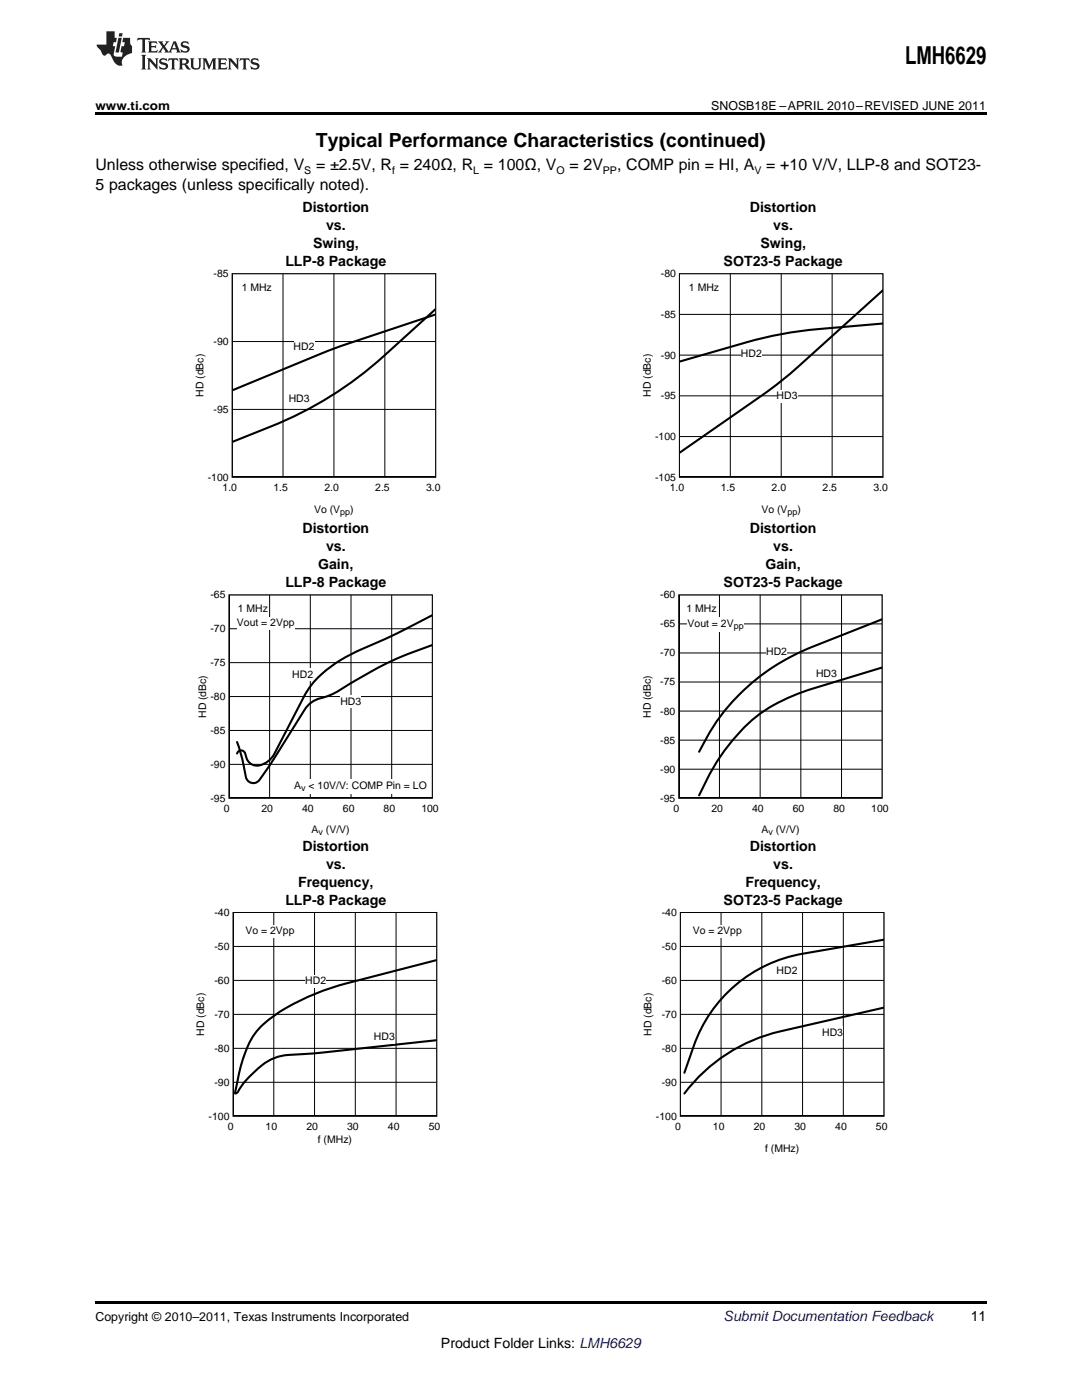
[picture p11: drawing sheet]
<svg xmlns="http://www.w3.org/2000/svg" width="216mm" height="279mm" viewBox="0 0 216 279" stroke-linecap="round" stroke-linejoin="round" font-family="sans-serif">
<path d="M176.4 187.5l-16.3 2.8a28.1 28.1 0 0 0-21.7 18.4l-1.8 5.4M176.4 201.1l-20.7 4.7a33.4 33.4 0 0 0-19.1 12.4" fill="none" stroke="#000" stroke-width=".42"/>
<path d="M135.7 182.1h40.7v40.7h-40.7zM135.7 195.7h40.7M135.7 188.9h40.7M143.9 182.1v40.7M152 182.1v40.7M160.1 182.1v40.7M168.3 182.1v40.7M135.7 216h40.7M135.7 209.2h40.7M135.7 202.4h40.7" fill="none" stroke="#000" stroke-width=".2"/>
<path d="M135.7 182.1v40.7h40.7v-40.7zM135.3 181.7h41.5v41.5h-41.5z" fill-rule="evenodd" fill="#fff"/>
<path d="M135.7 182.1h40.7v40.7h-40.7z" fill="none" stroke="#000" stroke-width=".2"/>
<g fill="#fff">
<path d="M155 192.5h4.1v2.5h-4.1z" fill-rule="evenodd"/>
<path d="M164.1 204.9h4.1v2.5h-4.1z" fill-rule="evenodd"/>
<path d="M138.2 184.6h9.8v2.5h-9.8z" fill-rule="evenodd"/>
</g>
<path d="M87.2 191.6l-18 4.6a42.2 42.2 0 0 0-16.6 8.2 17.5 17.5 0 0 0-4.7 9.1l-1 4.5M87.2 207.6l-26.3 2.7a18.5 18.5 0 0 0-5.4 .6 16.3 16.3 0 0 0-6.8 5.2l-.9 1.3a.98 .98 0 0 1-.9 .8" fill="none" stroke="#000" stroke-width=".42"/>
<path d="M46.5 182.1h40.7v40.7h-40.7zM46.5 195.7h40.7M46.5 188.9h40.7M54.6 182.1v40.7M62.8 182.1v40.7M70.9 182.1v40.7M79 182.1v40.7M46.5 216h40.7M46.5 209.2h40.7M46.5 202.4h40.7" fill="none" stroke="#000" stroke-width=".2"/>
<path d="M46.5 182.1v40.7h40.7v-40.7zM46.1 181.7h41.5v41.5h-41.5z" fill-rule="evenodd" fill="#fff"/>
<path d="M46.5 182.1h40.7v40.7h-40.7z" fill="none" stroke="#000" stroke-width=".2"/>
<g fill="#fff">
<path d="M60.9 194.6h4.2v2.5h-4.2z" fill-rule="evenodd"/>
<path d="M74.6 205.7h4.2v2.6h-4.2z" fill-rule="evenodd"/>
<path d="M49 184.6h9.8v2.5h-9.8z" fill-rule="evenodd"/>
</g>
<path d="M86.3 122.8l-7.8 4-6.3 2.7a24.7 24.7 0 0 0-10.8 8.2l-6.6 12.7a4.1 4.1 0 0 1-4.1 2.3 2.98 2.98 0 0 1-1.9-2.6 .84 .84 0 0 0-.8-.3 .84 .84 0 0 0-.7 .6M86.3 128.7l-5 1.9-3.5 1.5-2.6 1.3-5.7 3.2a18.6 18.6 0 0 1-6.6 3.1l-1.4 1-.7 .9-6.1 9.8-2.2 3.3a2.85 2.85 0 0 1-1.4 1.5 1.51 1.51 0 0 1-2-1.1l-.8-3.9-1-3.1" fill="none" stroke="#000" stroke-width=".42"/>
<path d="M45.7 118.7h40.6v40.6h-40.6zM53.8 118.7v40.6M61.9 118.7v40.6M70 118.7v40.6M78.2 118.7v40.6M45.7 139h40.6M45.7 132.2h40.6M45.7 125.5h40.6M45.7 152.5h40.6M45.7 145.8h40.6" fill="none" stroke="#000" stroke-width=".2"/>
<path d="M45.7 118.7v40.6h40.6v-40.6zM45.3 118.3h41.4v41.4h-41.4z" fill-rule="evenodd" fill="#fff"/>
<path d="M45.7 118.7h40.6v40.6h-40.6z" fill="none" stroke="#000" stroke-width=".2"/>
<g fill="#fff">
<path d="M47.5 120.3h6v2.5h-6z" fill-rule="evenodd"/>
<path d="M58.3 133.4h4.2v2.5h-4.2z" fill-rule="evenodd"/>
<path d="M67.9 138.7h4.2v2.5h-4.2z" fill-rule="evenodd"/>
<path d="M47.3 123.1h11.5v2.5h-11.5z" fill-rule="evenodd"/>
<path d="M58.7 155.5h26.5v3h-26.5z" fill-rule="evenodd"/>
</g>
<path d="M176 123.6l-13.8 5.4a41.3 41.3 0 0 0-21.2 18.3l-1.5 2.7M176 133.2l-13.8 4.2a30.9 30.9 0 0 0-17.8 12.7l-2.3 3.6-2.6 5" fill="none" stroke="#000" stroke-width=".42"/>
<path d="M135.4 118.7h40.6v40.6h-40.6zM143.6 118.7v40.6M151.7 118.7v40.6M159.8 118.7v40.6M167.9 118.7v40.6M135.4 136.1h40.6M135.4 130.3h40.6M135.4 124.5h40.6M135.4 153.5h40.6M135.4 147.7h40.6M135.4 141.9h40.6" fill="none" stroke="#000" stroke-width=".2"/>
<path d="M135.4 118.7v40.6h40.6v-40.6zM135 118.3h41.4v41.4h-41.4z" fill-rule="evenodd" fill="#fff"/>
<path d="M135.4 118.7h40.6v40.6h-40.6z" fill="none" stroke="#000" stroke-width=".2"/>
<g fill="#fff">
<path d="M137 120.3h6v2.5h-6z" fill-rule="evenodd"/>
<path d="M152.9 128.7h4.1v2.5h-4.1z" fill-rule="evenodd"/>
<path d="M162.8 133.1h4.2v2.5h-4.2z" fill-rule="evenodd"/>
<path d="M137.2 123.2h11.2v3h-11.2z" fill-rule="evenodd"/>
</g>
<path d="M86.9 62.7l-20.6 7-20 8.2M86.9 61.7l-10.3 9.3a75 75 0 0 1-22.5 14.1l-7.8 3.1" fill="none" stroke="#000" stroke-width=".42"/>
<path d="M46.3 54.6h40.6v40.7h-40.6zM56.5 54.6v40.7M66.6 54.6v40.7M76.8 54.6v40.7M46.3 68.2h40.6M46.3 81.7h40.6" fill="none" stroke="#000" stroke-width=".2"/>
<path d="M46.3 54.6v40.7h40.6v-40.7zM45.9 54.2h41.4v41.5h-41.4z" fill-rule="evenodd" fill="#fff"/>
<path d="M46.3 54.6h40.6v40.7h-40.6z" fill="none" stroke="#000" stroke-width=".2"/>
<g fill="#fff">
<path d="M48.2 56.2h6v2.5h-6z" fill-rule="evenodd"/>
<path d="M58.6 68h4.2v2.5h-4.2z" fill-rule="evenodd"/>
<path d="M57.6 78.4h4.2v2.5h-4.2z" fill-rule="evenodd"/>
</g>
<path d="M176.2 57.9l-16.8 15.2-3.6 3-3 2.3-17.2 12M176.2 64.6l-13 1.1a75.3 75.3 0 0 0-14.3 2.6l-13.3 3.9" fill="none" stroke="#000" stroke-width=".42"/>
<path d="M135.6 54.6h40.6v40.7h-40.6zM145.7 54.6v40.7M155.9 54.6v40.7M166 54.6v40.7M135.6 79h40.6M135.6 70.9h40.6M135.6 62.7h40.6M135.6 87.1h40.6" fill="none" stroke="#000" stroke-width=".2"/>
<path d="M135.6 54.6v40.7h40.6v-40.7zM135.2 54.2h41.4v41.5h-41.4z" fill-rule="evenodd" fill="#fff"/>
<path d="M135.6 54.6h40.6v40.7h-40.6z" fill="none" stroke="#000" stroke-width=".2"/>
<g fill="#fff">
<path d="M137.5 56.2h6v2.5h-6z" fill-rule="evenodd"/>
<path d="M147.8 69.4h4.2v2.5h-4.2z" fill-rule="evenodd"/>
<path d="M155 77.8h4.1v2.6h-4.1z" fill-rule="evenodd"/>
</g>
<g fill="#231f20">
<path d="M27.5 7.6l-.1 .5 .4-.2h.6v.1v2.1l-.2 .4h1l-.3-.4v-2.1l.1-.1h.5l.5 .2-.2-.5zM29.5 8.3l.2 .3v1.5l-.2 .4h1.8l.2-.6a1.04 1.04 0 0 1-1.3 .2v-.7h.6l.3 .2v-.6l-.3 .2h-.6v-.6l.8-.1 .4 .3-.2-.5zM31.5 8.3l.9 1.1-.9 1.1h.8l-.2-.2 .5-.7 .4 .7-.2 .2h1.5l-.1-.2 .1-.4h.9l.1 .4-.2 .2h1l-.3-.3-.7-1.9h-.5l-.9 2-.8-1 .9-1h-.8l.1 .3-.3 .5-.4-.6 .2-.2zM34.7 8.6l.4 1h-.7zM36.3 8.4a.63 .63 0 0 0-.2 .7 .63 .63 0 0 0 .6 .4l.6 .2 .1 .2a.75 .75 0 0 1-.7 .4 .75 .75 0 0 1-.6-.5l.1 .7 .1-.1a1.11 1.11 0 0 0 1.5-.6 1.13 1.13 0 0 0-1.2-.8l-.1-.4a1.04 1.04 0 0 1 1.2 .2l-.2-.5-.1 .1-.5-.2zM28.2 10.9l.2 .4v2.2l-.2 .4h1l-.3-.4v-2.2l.3-.4zM29.3 11.6l.3 .4v1.5l-.3 .4h.8l-.2-.4v-1.3l1.5 1.7v-1.9l.2-.4h-.7l.2 .4v.9l-1.1-1.3zM32 11.8a.62 .62 0 0 0-.2 .7 .62 .62 0 0 0 .6 .4l.6 .1 .1 .3a.76 .76 0 0 1-.7 .3 .76 .76 0 0 1-.6-.4l.1 .7 .1-.1a1.11 1.11 0 0 0 1.5-.6 1.13 1.13 0 0 0-1.2-.8l-.1-.4a1.04 1.04 0 0 1 1.2 .2l-.2-.6-.1 .1-.5-.1zM33.7 11.6l-.2 .6a.61 .61 0 0 1 .8-.3v1.6l-.2 .4h.9l-.2-.4v-1.6a.63 .63 0 0 1 .8 .3l-.2-.6zM35.6 11.6l.3 .4v1.5l-.3 .4h1l-.2-.2v-.8l.5 .2a.76 .76 0 0 0 1.2 .7l-1-1a.58 .58 0 0 0 .6-.5 .58 .58 0 0 0-.5-.6zM36.4 11.9h.1a.45 .45 0 0 1 .5 .1 .45 .45 0 0 1 .1 .5l-.7 .2zM37.9 11.6l.2 .2a2.17 2.17 0 0 0 .3 1.9 .99 .99 0 0 0 1.6-.6v-1.1l.2-.4h-.7l.2 .2a1.92 1.92 0 0 1-.2 1.8 .6 .6 0 0 1-.9-.5v-1.1l.2-.4zM40.4 11.6l.2 .4v1.5l-.2 .4h.7l-.2-.4v-1.4l.8 1.8 .8-1.8v1.4l-.2 .4h.9l-.2-.4v-1.5l.2-.4h-.8l-.6 1.5-.6-1.5zM43.4 11.6l.2 .4v1.5l-.2 .4h1.8l.2-.6a1.04 1.04 0 0 1-1.3 .1v-.6h.5l.4 .2v-.6l-.4 .2h-.5v-.7h.8l.3 .3-.1-.6zM45.5 11.6l.2 .4v1.5l-.2 .4h.7l-.2-.4v-1.3l1.5 1.7v-1.9l.2-.4h-.7l.2 .4v.9l-1.1-1.3zM47.9 11.6l-.1 .6a.61 .61 0 0 1 .8-.3v1.6l-.3 .4h1l-.3-.4 .1-1.6a.63 .63 0 0 1 .7 .3l-.1-.6zM50.2 11.8a.62 .62 0 0 0-.2 .7 .62 .62 0 0 0 .6 .4l.6 .1 .2 .3a.76 .76 0 0 1-.8 .3 .76 .76 0 0 1-.6-.4l.1 .7 .2-.1a1.11 1.11 0 0 0 1.5-.6 1.13 1.13 0 0 0-1.3-.8l-.1-.4a1.04 1.04 0 0 1 1.2 .2l-.1-.6-.2 .1-.5-.1z"/>
<path d="M21.2 6.3v2.6h-1.9l.1 .4 .7 .9a.91 .91 0 0 0 1 .8 .56 .56 0 0 1 .5-.3 .56 .56 0 0 1 .5 .3l.4 .8a1.53 1.53 0 0 0 1.9 1.2 1.54 1.54 0 0 1 1-2.1l.9-.3v-1.4a1.52 1.52 0 0 1-.3-1.6h-1.4l-.2 .8h.5l-.2 .8h-.4l-.2 1v.2l.4 .1-.2 .8a1.93 1.93 0 0 1-1.6-.3l.3-1.8h-.5l.2-.8h.4l.2-.8h-.4v-1.3zM23.6 7.6l-.6 2.9h.7l.6-2.9zM23.8 6.6l-.1 .7h.6l.2-.7z"/>
</g>
<path d="M19 22.5h177.8v.5h-177.8zM19 259.7h177.8v.5h-177.8z" fill="#000"/>
<text font-size="4.9" x="180.6" y="12.8">LMH6629</text>
<text font-size="3.9" x="63" y="29.3">Typical Performance Characteristics (continued)</text>
<g font-size="3.2">
<text x="19" y="34">Unless otherwise specified, V</text>
<text x="63.1" y="34">= ±2.5V, R = 240Ω, R = 100Ω, V</text>
<text x="113.6" y="34">= 2V</text>
<text x="123.1" y="34">, COMP pin = HI, A</text>
<text x="152.9" y="34">= +10 V/V, LLP-8 and SOT23-</text>
<text x="19" y="37.9">5 packages (unless specifically noted).</text>
</g>
<g font-size="2.8">
<text x="60.4" y="42.3">Distortion</text>
<text x="65.1" y="45.9">vs.</text>
<text x="149.6" y="42.3">Distortion</text>
<text x="154.3" y="45.9">vs.</text>
<text x="56.9" y="53.1">LLP-8 Package</text>
<text x="62.5" y="49.5">Swing,</text>
<text x="144.4" y="53.1">SOT23-5 Package</text>
<text x="151.7" y="49.5">Swing,</text>
<text x="60.4" y="106.4">Distortion</text>
<text x="149.6" y="106.4">Distortion</text>
<text x="63.5" y="113.6">Gain,</text>
<text x="65.1" y="110">vs.</text>
<text x="152.7" y="113.6">Gain,</text>
<text x="154.3" y="110">vs.</text>
<text x="56.9" y="117.2">LLP-8 Package</text>
<text x="144.4" y="117.2">SOT23-5 Package</text>
<text x="60.4" y="169.8">Distortion</text>
<text x="65.1" y="173.4">vs.</text>
<text x="149.6" y="169.8">Distortion</text>
<text x="154.3" y="173.4">vs.</text>
<text x="59.5" y="177">Frequency,</text>
<text x="148.7" y="177">Frequency,</text>
<text x="56.9" y="180.6">LLP-8 Package</text>
<text x="144.4" y="180.6">SOT23-5 Package</text>
<text x="193.7" y="263.6">11</text>
<text x="88" y="269">Product Folder Links: LMH6629</text>
</g>
<text font-size="2.8" fill="#0000c8" x="144.4" y="263.6">Submit Documentation Feedback</text>
<g font-size="2.5">
<text x="19" y="21.9">www.ti.com</text>
<text x="141.9" y="21.9">SNOSB18E –APRIL 2010–REVISED JUNE 2011</text>
<text x="19" y="263.6">Copyright © 2010–2011, Texas Instruments Incorporated</text>
</g>
<g font-size="2.1">
<text x="60.7" y="34.6">S</text>
<text x="78.2" y="34.6">f</text>
<text x="94.4" y="34.6">L</text>
<text x="111.1" y="34.6">O</text>
<text x="120.3" y="34.6">PP</text>
<text x="150.5" y="34.6">V</text>
<text x="42.6" y="55.3">-85</text>
<text x="48.2" y="58">1 MHz</text>
<text x="131.9" y="55.3">-80</text>
<text x="137.5" y="58">1 MHz</text>
<text x="131.9" y="63.4">-85</text>
<text x="42.6" y="68.9">-90</text>
<text x="58.6" y="69.9">HD2</text>
<text x="131.9" y="71.6">-90</text>
<text x="147.8" y="71.3">HD2</text>
<text x="40.6" y="79.2" transform="rotate(-90 40.6 79.2)">HD (dBc)</text>
<text x="42.6" y="82.4">-95</text>
<text x="57.6" y="80.3">HD3</text>
<text x="129.8" y="79.2" transform="rotate(-90 129.8 79.2)">HD (dBc)</text>
<text x="131.9" y="79.7">-95</text>
<text x="155" y="79.7">HD3</text>
<text x="130.7" y="87.8">-100</text>
<text x="41.5" y="95.9">-100</text>
<text x="130.7" y="95.9">-105</text>
<text x="44.4" y="98">1.0</text>
<text x="54.6" y="98">1.5</text>
<text x="64.7" y="98">2.0</text>
<text x="74.9" y="98">2.5</text>
<text x="85" y="98">3.0</text>
<text x="133.7" y="98">1.0</text>
<text x="143.8" y="98">1.5</text>
<text x="154" y="98">2.0</text>
<text x="164.1" y="98">2.5</text>
<text x="174.3" y="98">3.0</text>
<text x="62.7" y="102.5">Vo (V</text>
<text x="69.9" y="102.5">)</text>
<text x="151.9" y="102.5">Vo (V</text>
<text x="159.1" y="102.5">)</text>
<text x="42" y="119.4">-65</text>
<text x="131.7" y="119.4">-60</text>
<text x="47.3" y="125">Vout = 2Vpp</text>
<text x="47.5" y="122.1">1 MHz</text>
<text x="131.7" y="125.2">-65</text>
<text x="137" y="122.1">1 MHz</text>
<text x="137.2" y="125.2">Vout = 2V</text>
<text x="42" y="126.2">-70</text>
<text x="131.7" y="131">-70</text>
<text x="152.9" y="130.6">HD2</text>
<text x="42" y="132.9">-75</text>
<text x="58.3" y="135.3">HD2</text>
<text x="131.7" y="136.8">-75</text>
<text x="162.8" y="135">HD3</text>
<text x="41.1" y="143.3" transform="rotate(-90 41.1 143.3)">HD (dBc)</text>
<text x="42" y="139.7">-80</text>
<text x="67.9" y="140.6">HD3</text>
<text x="129.8" y="143.3" transform="rotate(-90 129.8 143.3)">HD (dBc)</text>
<text x="131.7" y="142.6">-80</text>
<text x="42" y="146.5">-85</text>
<text x="131.7" y="148.4">-85</text>
<text x="42" y="153.2">-90</text>
<text x="131.7" y="154.2">-90</text>
<text x="42" y="160">-95</text>
<text x="58.7" y="157.5">A</text>
<text x="61.6" y="157.5">&lt; 10V/V: COMP Pin = LO</text>
<text x="131.7" y="160">-95</text>
<text x="44.6" y="162.1">0</text>
<text x="52.2" y="162.1">20</text>
<text x="60.3" y="162.1">40</text>
<text x="62.2" y="166.2">A</text>
<text x="65" y="166.2">(V/V)</text>
<text x="68.4" y="162.1">60</text>
<text x="76.5" y="162.1">80</text>
<text x="84.1" y="162.1">100</text>
<text x="134.4" y="162.1">0</text>
<text x="141.9" y="162.1">20</text>
<text x="150.1" y="162.1">40</text>
<text x="151.9" y="166.2">A</text>
<text x="154.8" y="166.2">(V/V)</text>
<text x="158.2" y="162.1">60</text>
<text x="166.3" y="162.1">80</text>
<text x="173.8" y="162.1">100</text>
<text x="42.8" y="182.8">-40</text>
<text x="132" y="182.8">-40</text>
<text x="42.8" y="189.6">-50</text>
<text x="49" y="186.4">Vo = 2Vpp</text>
<text x="132" y="189.6">-50</text>
<text x="138.2" y="186.4">Vo = 2Vpp</text>
<text x="42.8" y="196.4">-60</text>
<text x="60.9" y="196.4">HD2</text>
<text x="132" y="196.4">-60</text>
<text x="155" y="194.3">HD2</text>
<text x="42.8" y="203.1">-70</text>
<text x="132" y="203.1">-70</text>
<text x="40.8" y="206.7" transform="rotate(-90 40.8 206.7)">HD (dBc)</text>
<text x="42.8" y="209.9">-80</text>
<text x="74.6" y="207.6">HD3</text>
<text x="130" y="206.7" transform="rotate(-90 130 206.7)">HD (dBc)</text>
<text x="132" y="209.9">-80</text>
<text x="164.1" y="206.7">HD3</text>
<text x="42.8" y="216.7">-90</text>
<text x="132" y="216.7">-90</text>
<text x="41.6" y="223.5">-100</text>
<text x="45.5" y="225.5">0</text>
<text x="53" y="225.5">10</text>
<text x="61.1" y="225.5">20</text>
<text x="69.3" y="225.5">30</text>
<text x="77.4" y="225.5">40</text>
<text x="85.5" y="225.5">50</text>
<text x="130.9" y="223.5">-100</text>
<text x="134.7" y="225.5">0</text>
<text x="142.3" y="225.5">10</text>
<text x="150.4" y="225.5">20</text>
<text x="158.5" y="225.5">30</text>
<text x="166.7" y="225.5">40</text>
<text x="174.8" y="225.5">50</text>
<text x="63.4" y="228.2">f (MHz)</text>
<text x="152.7" y="229.9">f (MHz)</text>
</g>
<g font-size="1.8">
<text x="67.9" y="102.9">pp</text>
<text x="157.1" y="102.9">pp</text>
<text x="146.4" y="125.6">pp</text>
<text x="60.1" y="157.9">v</text>
<text x="63.6" y="166.6">v</text>
<text x="153.3" y="166.6">v</text>
</g>
</svg>
